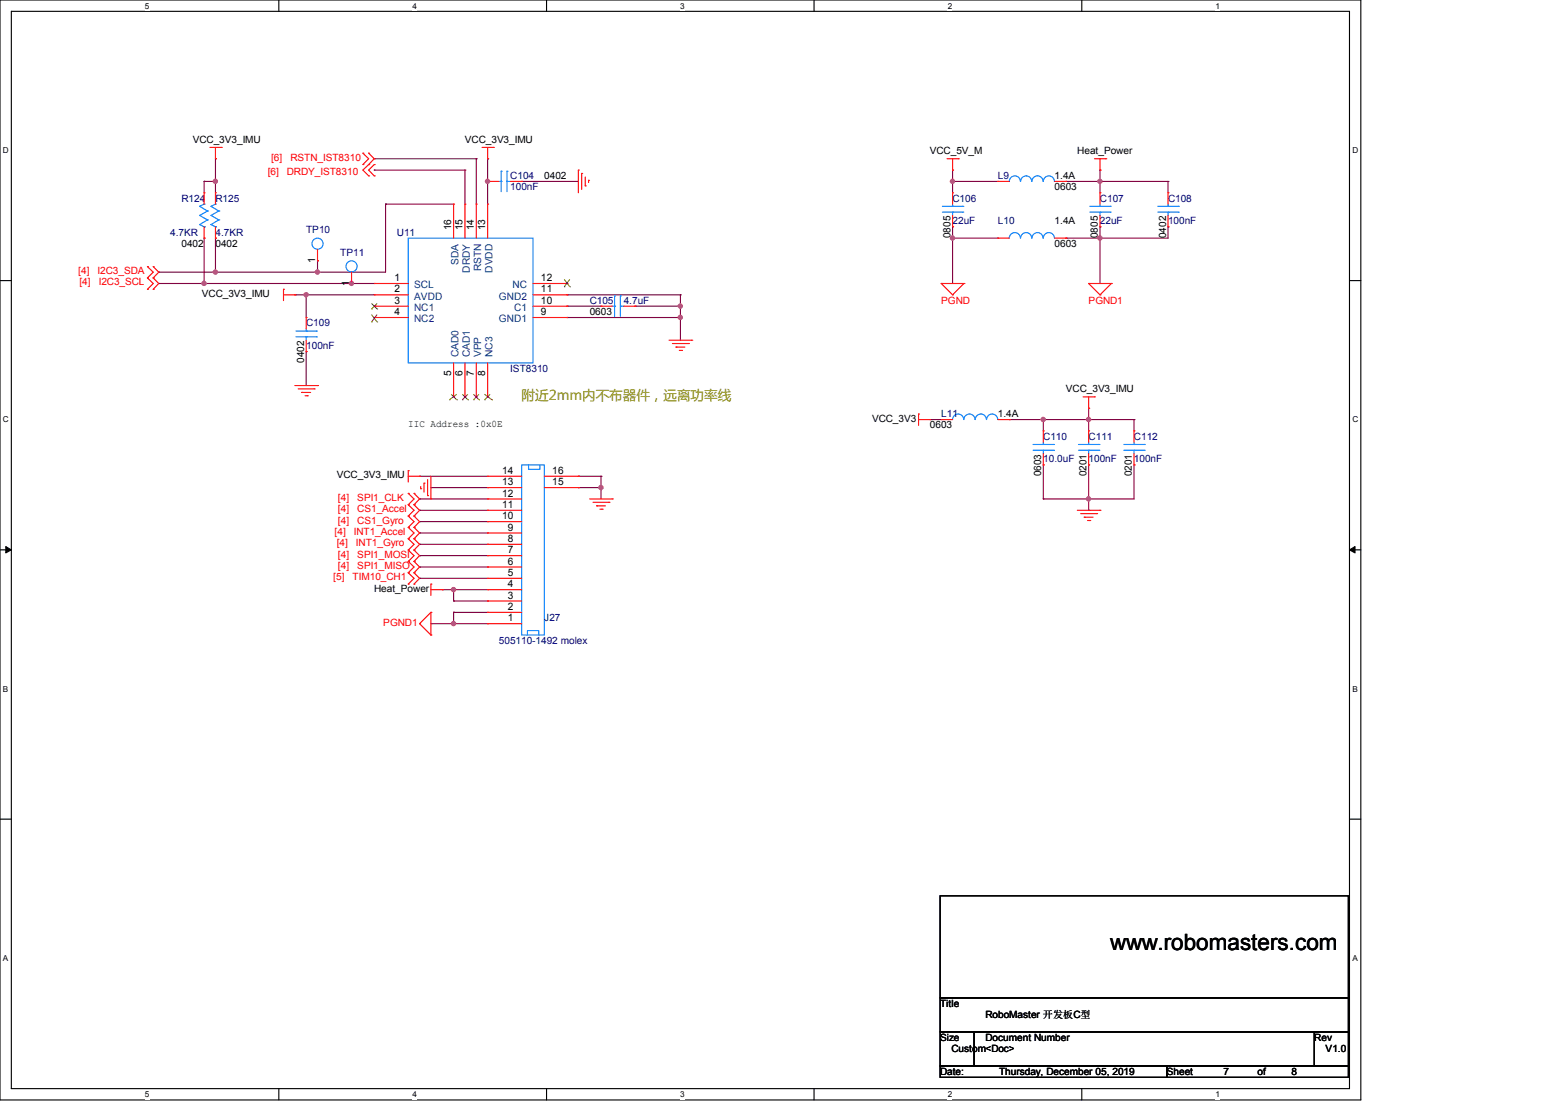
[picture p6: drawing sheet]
<svg xmlns="http://www.w3.org/2000/svg" width="297mm" height="210mm" viewBox="0 0 297 210" stroke-linecap="round" stroke-linejoin="round" font-family="sans-serif">
<path d="M0 0h259.1v209.4h-259.1zM2.2 2.2h254.7v205.1h-254.7z" fill="none" stroke="#000" stroke-width=".21"/>
<g fill="#fff">
<path d="M27.6 .3h.8v1.7h-.8z"/>
<path d="M27.6 207.5h.8v1.8h-.8z"/>
</g>
<path d="M53.1 0v2.2M53.1 207.3v2.1" fill="none" stroke="#000" stroke-width=".21"/>
<g fill="#fff">
<path d="M78.5 .3h.9v1.7h-.9z"/>
<path d="M78.5 207.5h.9v1.8h-.9z"/>
</g>
<path d="M104.1 0v2.2M104.1 207.3v2.1" fill="none" stroke="#000" stroke-width=".21"/>
<g fill="#fff">
<path d="M129.5 .3h.8v1.7h-.8z"/>
<path d="M129.5 207.5h.8v1.8h-.8z"/>
</g>
<path d="M155 0v2.2M155 207.3v2.1" fill="none" stroke="#000" stroke-width=".21"/>
<g fill="#fff">
<path d="M180.4 .3h.9v1.7h-.9z"/>
<path d="M180.4 207.5h.9v1.8h-.9z"/>
</g>
<path d="M206 0v2.2M206 207.3v2.1" fill="none" stroke="#000" stroke-width=".21"/>
<g fill="#fff">
<path d="M231.4 .3h.8v1.7h-.8z"/>
<path d="M231.4 207.5h.8v1.8h-.8z"/>
<path d="M.6 27.8h1.1v1.7h-1.1z"/>
<path d="M257.5 27.8h1.1v1.7h-1.1z"/>
<path d="M.6 79h1.1v1.8h-1.1z"/>
<path d="M257.5 79h1.1v1.8h-1.1z"/>
</g>
<path d="M0 53.4h2.2M256.9 53.4h2.2" fill="none" stroke="#000" stroke-width=".21"/>
<g fill="#fff">
<path d="M.6 130.3h1v1.7h-1z"/>
<path d="M257.5 130.3h1v1.7h-1z"/>
</g>
<path d="M0 104.7h2.2M256.9 104.7h2.2" fill="none" stroke="#000" stroke-width=".21"/>
<path d="M1.1 104.1l1.1 .6-1.1 .6zM256.9 104.7l1.1-.6v1.2z" fill="#000" stroke="#000" stroke-width=".19"/>
<g fill="#fff">
<path d="M.6 181.6h.9v1.7h-.9z"/>
<path d="M257.5 181.6h.9v1.7h-.9z"/>
</g>
<path d="M0 156h2.2M256.9 156h2.2M179 170.6h77.7v19.4h-77.7zM179 190h77.7v6.5h-77.7zM179 196.5h6.5v6.4h-6.5zM185.5 196.5h64.7v6.4h-64.7zM250.2 196.5h6.5v6.4h-6.5zM179 202.9h43.2v2.2h-43.2zM222.2 202.9h34.5v2.2h-34.5z" fill="none" stroke="#000" stroke-width=".21"/>
<g fill="none" stroke="#800040" stroke-width=".21">
<path d="M38.9 34.5h.1M38.9 34.5h2.1M38.9 34.5v2.2M41 30.2h.1M41 34.5h.1M41 30.2v6.5M71.2 30.2h.1M71.2 32.4h.1M71.2 30.2h19.5M71.2 32.4h17.3M73.4 38.9h.1M73.4 38.9v12.9h-43.2"/>
<path d="M73.4 38.9h13M88.5 32.4h.1M88.5 32.4v6.5M90.7 30.2h.1M90.7 30.2v8.7M92.8 34.5h.1M92.8 30.2h.1M92.8 30.2v8.7M99.3 34.5h.1M99.3 34.5h10.8M181.4 34.5h.1M181.4 32.4h.1"/>
<path d="M181.4 34.5h8.6M181.4 32.4v4.3M202.9 34.5h.1M202.9 34.5h19.5M209.4 32.4h.1M209.4 34.5h.1M209.4 32.4v4.3M222.4 34.5h.1M222.4 34.5v2.2M30.2 51.8h.1M30.2 54h.1M30.2 54h41"/>
<path d="M38.9 45.3h.1M38.9 54h.1M38.9 45.3v8.7M41 45.3h.1M41 51.8h.1M41 45.3v6.5M56.1 56.1h.1M56.1 56.1h15.1M58.3 56.1h.1M58.3 56.1v4.4M60.5 51.8h.1M60.5 49.7h.1"/>
<path d="M60.5 49.7v2.1M66.9 54h.1M107.9 56.1h.1M107.9 58.3h.1M107.9 56.1h21.6M107.9 58.3h6.5M120.9 58.3h.1M120.9 58.3h8.6M129.5 56.1h.1M129.5 58.3h.1M129.5 56.1v8.7M181.4 43.2h.1"/>
<path d="M181.4 45.3h.1M181.4 43.2v10.8M181.4 45.3h8.6M202.9 45.3h.1M209.4 45.3h.1M209.4 43.2h.1M209.4 43.2v10.8M222.4 43.2h.1M222.4 43.2v2.1h-19.5M58.3 66.9h.1M58.3 66.9v6.5M107.9 60.5h.1"/>
<path d="M107.9 60.5h21.6M129.5 60.5h.1M177 79.9h.1M177 79.9h2.2M192.2 79.9h.1M192.2 79.9h23.7M198.6 79.9h.1M198.6 79.9v2.1M207.3 77.7h.1M207.3 79.9h.1M207.3 77.7v4.3M215.9 79.9h.1"/>
<path d="M215.9 79.9v2.1M79.9 90.7h.1M79.9 95h.1M79.9 97.2h.1M79.9 99.3h.1M79.9 95h12.9M79.9 90.7h12.9M79.9 97.2h12.9M79.9 99.3h12.9M82 92.8h.1M82 92.8h10.8M110.1 90.7h.1"/>
<path d="M110.1 92.8h.1M110.1 90.7h4.3M110.1 92.8h4.3M114.4 90.7h.1M114.4 92.8h.1M114.4 90.7v4.3M198.6 88.5h.1M198.6 95h.1M198.6 88.5v6.5M207.3 88.5h.1M207.3 95h.1M207.3 97.2h.1"/>
<path d="M207.3 88.5v8.7M215.9 88.5h.1M215.9 88.5v6.5h-17.3M79.9 110.1h.1M79.9 101.5h.1M79.9 103.6h.1M79.9 105.8h.1M79.9 107.9h.1M79.9 110.1h12.9M79.9 101.5h12.9M79.9 103.6h12.9M79.9 105.8h12.9"/>
<path d="M79.9 107.9h12.9M82 118.7h.1M82 118.7h10.8M84.2 112.3h.1M84.2 112.3h8.6M86.4 114.4h.1M86.4 112.3h.1M86.4 116.6h.1M86.4 118.7h.1M86.4 114.4h6.4M86.4 112.3v2.1M86.4 116.6v2.1"/>
<path d="M86.4 116.6h6.4"/>
</g>
<g fill="#f0f" stroke="#f0f" stroke-width=".21">
<circle cx="92.8" cy="34.5" r=".4"/>
<circle cx="58.3" cy="56.1" r=".4"/>
<circle cx="129.5" cy="60.4" r=".4"/>
<circle cx="129.5" cy="58.3" r=".4"/>
<circle cx="41" cy="51.8" r=".4"/>
<circle cx="60.4" cy="51.8" r=".4"/>
<circle cx="41" cy="34.5" r=".4"/>
<circle cx="66.9" cy="54" r=".4"/>
<circle cx="38.8" cy="54" r=".4"/>
<circle cx="198.6" cy="79.9" r=".4"/>
<circle cx="207.2" cy="79.9" r=".4"/>
<circle cx="209.4" cy="45.3" r=".4"/>
<circle cx="181.3" cy="34.5" r=".4"/>
<circle cx="181.3" cy="45.3" r=".4"/>
<circle cx="209.4" cy="34.5" r=".4"/>
<circle cx="86.3" cy="112.2" r=".4"/>
<circle cx="86.3" cy="118.7" r=".4"/>
<circle cx="114.4" cy="92.8" r=".4"/>
<circle cx="207.2" cy="95" r=".4"/>
</g>
<g fill="none" stroke="#f00" stroke-width=".21">
<path d="M38.9 36.7h.1M38.9 36.7v2.2M40 28.1h2.1M41 30.2h.1M41 36.7h.1M41 28.1v2.1M41 36.7v2.2M42.1 28.1h.1M69.1 29.2h.1M69.1 31.3h.1M69.1 29.2l1.1 1-1.1 1.1M70.2 31.3h.1"/>
<path d="M70.2 33.5h.1M70.2 29.2h.1M70.2 31.3l-1.1 1.1 1.1 1.1M70.2 29.2l1 1-1 1.1M71.2 31.3h.1M71.2 33.5h.1M71.2 31.3l-1 1.1 1 1.1M86.4 38.9h.1M86.4 38.9v6.4M88.5 38.9h.1M88.5 38.9v6.4M90.7 38.9h.1"/>
<path d="M90.7 38.9v6.4M91.8 28.1h2.1M92.8 30.2h.1M92.8 34.5h.1M92.8 38.9h.1M92.8 28.1v2.1M92.8 38.9v6.4M92.8 34.5h2.2M93.9 28.1h.1M97.2 34.5h2.1M99.3 34.5h.1M110.1 32.4h.1"/>
<path d="M110.1 32.4v4.3M110.7 33h.1M110.7 33v3.1M111.4 35.4h.1M111.4 33.7v1.7M112.1 34.3h.1M112.1 34.3v.5M180.3 30.2h2.2M181.4 32.4h.1M181.4 36.7h.1M181.4 30.2v2.2M181.4 36.7v2.2"/>
<path d="M182.5 30.2h.1M190 34.5h.1M190 34.5h2.2M200.8 34.5h2.1M202.9 34.5h.1M208.4 30.2h2.1M209.4 32.4h.1M209.4 36.7h.1M209.4 30.2v2.2M209.4 36.7v2.2M210.5 30.2h.1M222.4 36.7h.1"/>
<path d="M222.4 36.7v2.2M28.1 50.8h.1M28.1 52.9h.1M28.1 55.1h.1M28.1 50.8l1.1 1-1.1 1.1M28.1 52.9l1.1 1.1-1.1 1.1M29.2 52.9h.1M29.2 50.8h.1M29.2 55.1h.1M29.2 50.8l1 1-1 1.1M29.2 52.9l1 1.1-1 1.1M38.9 45.3h.1"/>
<path d="M38.9 43.2v2.1M41 45.3h.1M41 43.2v2.1M54 55.1h.1M54 56.1h2.1M54 55.1v2.1M56.1 56.1h.1M60.5 49.7h.1M60.5 47.5v2.2M66.9 54h.1M66.9 51.8v2.2M71.2 54h.1"/>
<path d="M71.2 56.1h.1M71.2 58.3h.1M71.2 56.1h6.5M71.2 54h6.5M71.2 58.3h6.5M101.5 56.1h6.4M101.5 54h6.4M101.5 58.3h6.4M107.9 58.3h.1M107.9 56.1h.1M107.9 54h.1M114.4 58.3h.1"/>
<path d="M114.4 58.3h2.2M118.7 58.3h2.2M120.9 58.3h.1M179.2 54h.1M179.2 54h4.3M179.2 54l2.2 2.1M181.4 56.1h.1M181.4 43.2h.1M181.4 41v2.2M183.5 54h.1M183.5 54l-2.1 2.1M190 45.3h.1"/>
<path d="M190 45.3h2.2M200.8 45.3h2.1M202.9 45.3h.1M207.3 54h.1M207.3 54h4.3M207.3 54l2.1 2.1M209.4 56.1h.1M209.4 43.2h.1M209.4 41v2.2M211.6 54h.1M211.6 54l-2.2 2.1M222.4 43.2h.1"/>
<path d="M222.4 41v2.2M56.1 73.4h4.4M56.8 74h3M57.4 74.7h.1M57.4 74.7h1.7M58.1 75.4h.4M58.3 60.5h.1M58.3 66.9h.1M58.3 60.5v2.1M58.3 64.8v2.1M58.5 75.4h.1M59.8 74h.1"/>
<path d="M60.5 73.4h.1M71.2 60.5h.1M71.2 60.5h6.5M86.4 75.6h.1M86.4 69.1v6.5M88.5 75.6h.1M88.5 69.1v6.5M90.7 75.6h.1M90.7 69.1v6.5M92.8 75.6h.1M92.8 69.1v6.5M101.5 60.5h6.4"/>
<path d="M107.9 60.5h.1M127.4 64.8h4.3M128 65.4h3.1M128.7 66.1h.1M128.7 66.1h1.7M129.3 66.7h.5M129.8 66.7h.1M131.1 65.4h.1M131.7 64.8h.1M174.9 78.8h.1M174.9 79.9h2.1M174.9 78.8v2.2"/>
<path d="M177 79.9h.1M179.2 79.9h.1M179.2 79.9h2.2M190 79.9h2.2M192.2 79.9h.1M206.2 75.6h2.2M207.3 77.7h.1M207.3 75.6v2.1M208.4 75.6h.1M77.7 89.6h.1M77.7 93.9h.1M77.7 96.1h.1"/>
<path d="M77.7 98.3h.1M77.7 90.7h2.2M77.7 89.6v2.2M77.7 93.9l1.1 1.1-1.1 1.1M77.7 98.3l1.1 1-1.1 1.1M77.7 96.1l1.1 1.1-1.1 1.1M78.8 96.1h.1M78.8 93.9h.1M78.8 98.3h.1M78.8 93.9l1.1 1.1-1.1 1.1M78.8 98.3l1.1 1-1.1 1.1M78.8 96.1l1.1 1.1-1.1 1.1"/>
<path d="M79.9 90.7h.1M80.1 93h.1M80.1 92.6v.4M80.7 92h.1M80.7 92v1.7M81.4 94.4h.1M81.4 91.3v3.1M82 95h.1M82 90.7v4.3M92.8 99.3h.1M92.8 97.2h.1M92.8 95h.1"/>
<path d="M92.8 92.8h.1M92.8 90.7h.1M92.8 97.2h6.5M92.8 90.7h6.5M92.8 95h6.5M92.8 99.3h6.5M92.8 92.8h6.5M103.6 90.7h6.5M103.6 92.8h6.5M110.1 92.8h.1M110.1 90.7h.1M112.3 95h4.3"/>
<path d="M112.9 95.6h3.1M113.6 96.3h.1M113.6 96.3h1.7M114.2 96.9h.4M114.6 96.9h.1M116 95.6h.1M116.6 95h.1M198.6 82h.1M198.6 88.5h.1M198.6 82v2.2M198.6 86.4v2.1M205.1 97.2h4.3"/>
<path d="M205.7 97.8h3.1M206.4 98.5h.1M206.4 98.5h1.7M207.1 99.1h.4M207.3 82h.1M207.3 88.5h.1M207.3 82v2.2M207.3 86.4v2.1M207.5 99.1h.1M208.8 97.8h.1M209.4 97.2h.1M215.9 82h.1"/>
<path d="M215.9 88.5h.1M215.9 82v2.2M215.9 86.4v2.1M77.7 100.4h.1M77.7 102.6h.1M77.7 104.7h.1M77.7 106.9h.1M77.7 109.1h.1M77.7 111.2h.1M77.7 100.4l1.1 1.1-1.1 1.1M77.7 102.6l1.1 1-1.1 1.1M77.7 104.7l1.1 1.1-1.1 1.1"/>
<path d="M77.7 106.9l1.1 1-1.1 1.2M77.7 109.1l1.1 1-1.1 1.1M78.8 100.4h.1M78.8 102.6h.1M78.8 104.7h.1M78.8 106.9h.1M78.8 109.1h.1M78.8 111.2h.1M78.8 100.4l1.1 1.1-1.1 1.1M78.8 102.6l1.1 1-1.1 1.1M78.8 104.7l1.1 1.1-1.1 1.1M78.8 106.9l1.1 1-1.1 1.2"/>
<path d="M78.8 109.1l1.1 1-1.1 1.1M79.9 118.7h.1M79.9 118.7l2.1 2.2M82 111.2h.1M82 116.6h.1M82 111.2v2.2M82 116.6v4.3M82 112.3h2.2M82 116.6l-2.1 2.1M84.2 112.3h.1M92.8 118.7h.1M92.8 116.6h.1"/>
<path d="M92.8 114.4h.1M92.8 112.3h.1M92.8 110.1h.1M92.8 107.9h.1M92.8 105.8h.1M92.8 103.6h.1M92.8 101.5h.1M92.8 112.3h6.5M92.8 118.7h6.5M92.8 116.6h6.5M92.8 114.4h6.5M92.8 110.1h6.5"/>
<path d="M92.8 107.9h6.5M92.8 105.8h6.5M92.8 103.6h6.5M92.8 101.5h6.5M82 120.9h.1"/>
</g>
<g fill="none" stroke="#0080ff" stroke-width=".21">
<path d="M38 39.3h.1M38 39.3l1.5 .9M38.9 38.9h.1M38.9 38.9l-.9 .4M40.2 39.3h.1M40.2 39.3l1.5 .9M41 38.9h.1M41 38.9l-.8 .4M95 34.5h.4M95.4 34.5h.1M95.4 32.6h.1M95.4 32.6v3.9"/>
<path d="M96.5 32.6h.1M96.5 34.5h.1M96.5 34.5h.7M96.5 32.6v3.9M179.4 39.3h3.9M181.4 39.3h.1M181.4 38.9v.4M183.3 39.3h.1M192.2 34.5a1.06 1.06 0 0 1 1-1 1.06 1.06 0 0 1 1.1 1 1.08 1.08 0 0 1 1-1 1.08 1.08 0 0 1 1.1 1M196.5 34.5a1.06 1.06 0 0 1 1-1 1.06 1.06 0 0 1 1.1 1M198.6 34.5a1.06 1.06 0 0 1 1.1-1 1.06 1.06 0 0 1 1 1M207.5 39.3h3.9"/>
<path d="M209.4 39.3h.1M209.4 38.9v.4M211.4 39.3h.1M220.4 39.3h3.9M222.4 39.3h.1M222.4 38.9v.4M224.3 39.3h.1M38 42.8h.1M38 41h.1M38 42.8l.9 .4M38 41l1.5 .9M38.9 43.2h.1"/>
<path d="M39.5 41.9h.1M39.5 40.2h.1M39.5 41.9l-1.5 .9M39.5 40.2l-1.5 .8M40.2 42.8h.1M40.2 41h.1M40.2 42.8l.8 .4M40.2 41l1.5 .9M41 43.2h.1M41.7 41.9h.1M41.7 40.2h.1M41.7 41.9l-1.5 .9"/>
<path d="M41.7 40.2l-1.5 .8M77.7 45.3h23.8v23.8h-23.8zM116.6 58.3h.4M117 58.3h.1M117 56.3h.1M117 56.3v3.9M118.1 56.3h.1M118.1 58.3h.1M118.1 58.3h.6M118.1 56.3v3.9M179.4 40.4h3.9M181.4 40.4h.1"/>
<path d="M181.4 40.4v.6M183.3 40.4h.1M192.2 45.3a1.06 1.06 0 0 1 1-1 1.06 1.06 0 0 1 1.1 1 1.08 1.08 0 0 1 1-1 1.08 1.08 0 0 1 1.1 1M196.5 45.3a1.06 1.06 0 0 1 1-1 1.06 1.06 0 0 1 1.1 1M198.6 45.3a1.06 1.06 0 0 1 1.1-1 1.06 1.06 0 0 1 1 1M207.5 40.4h3.9M209.4 40.4h.1M209.4 40.4v.6M211.4 40.4h.1M220.4 40.4h3.9M222.4 40.4h.1M222.4 40.4v.6"/>
<path d="M224.3 40.4h.1M56.3 64.1h3.9M56.3 63h3.9M58.3 63h.1M58.3 64.1h.1M58.3 62.6v.4M58.3 64.1v.7M60.2 64.1h.1M60.2 63h.1M181.4 79.9a1.06 1.06 0 0 1 1-1.1 1.06 1.06 0 0 1 1.1 1.1M183.5 79.9a1.06 1.06 0 0 1 1.1-1.1 1.06 1.06 0 0 1 1 1.1M185.7 79.9a1.06 1.06 0 0 1 1-1.1 1.06 1.06 0 0 1 1.1 1.1"/>
<path d="M187.8 79.9a1.06 1.06 0 0 1 1.1-1.1 1.06 1.06 0 0 1 1 1.1M99.3 88.5h4.3v32.4h-4.3zM100.6 88.5v.9h2.2v-.9M196.7 85.7h3.9M196.7 84.6h3.9M198.6 84.6h.1M198.6 85.7h.1M198.6 84.2v.4M198.6 85.7v.7M200.6 85.7h.1M200.6 84.6h.1M205.3 85.7h3.9"/>
<path d="M205.3 84.6h3.9M207.3 84.6h.1M207.3 85.7h.1M207.3 84.2v.4M207.3 85.7v.7M209.2 85.7h.1M209.2 84.6h.1M214 85.7h3.8M214 84.6h3.8M215.9 84.6h.1M215.9 85.7h.1M215.9 84.2v.4"/>
<path d="M215.9 85.7v.7M217.8 85.7h.1M217.8 84.6h.1M100.4 120.9v-.8h2.2v.8"/>
<circle cx="60.5" cy="46.4" r="1.06"/>
<circle cx="66.9" cy="50.7" r="1.06"/>
</g>
<g fill="none" stroke="#804000" stroke-width=".19">
<path d="M70.7 58.8h.1M70.7 57.8l1.1 1M70.7 59.9l1.1 1.4M71.8 58.8h.1M71.8 57.8l-1.1 1M71.8 59.9l-1.1 1.4M107.4 54.6h.1M107.4 53.2l1.1 1.4M108.5 54.6h.1M108.5 53.2l-1.1 1.4M70.7 61.3h.1M71.8 61.3h.1"/>
<path d="M85.5 76.1h.1M85.9 75.1l1.1 1M87 76.1h.1M87 75.1l-1.5 1M88 76.1h.1M88 75.1l1.1 1M89.1 76.1h.1M89.1 75.1l-1.1 1M90.1 76.1h.1M90.1 75.1l1.1 1M91.2 76.1h.1M91.2 75.1l-1.1 1"/>
<path d="M92.3 76.1h.1M92.3 75.1l1.4 1M93.3 75.1l-1 1M93.7 76.1h.1"/>
</g>
<text font-size="4.3" x="211.4" y="180.9">www.robomasters.com</text>
<text font-size="2.6" fill="#808000" x="99.3" y="76.1">附近2mm内不布器件，远离功率线</text>
<g font-size="1.9">
<text x="36.7" y="27.2">VCC_3V3_IMU</text>
<text x="88.5" y="27.2">VCC_3V3_IMU</text>
<text x="177" y="29.3">VCC_5V_M</text>
<text x="205.1" y="29.3">Heat_Power</text>
<text x="103.6" y="34.1">0402</text>
<text x="200.8" y="34.1">1.4A</text>
<text x="200.8" y="36.2">0603</text>
<text x="34.5" y="47">0402</text>
<text x="41" y="47">0402</text>
<text x="85.9" y="43.8" transform="rotate(-90 85.9 43.8)">16</text>
<text x="88.1" y="43.8" transform="rotate(-90 88.1 43.8)">15</text>
<text x="90.2" y="43.8" transform="rotate(-90 90.2 43.8)">14</text>
<text x="92.4" y="43.8" transform="rotate(-90 92.4 43.8)">13</text>
<text x="181" y="45.3" transform="rotate(-90 181 45.3)">0805</text>
<text x="200.8" y="47">0603</text>
<text x="200.8" y="42.7">1.4A</text>
<text x="209" y="45.3" transform="rotate(-90 209 45.3)">0805</text>
<text x="222" y="45.3" transform="rotate(-90 222 45.3)">0402</text>
<text x="60" y="50.1" transform="rotate(-90 60 50.1)">1</text>
<text x="75.1" y="53.5">1</text>
<text x="103" y="53.5">12</text>
<text x="38.4" y="56.5">VCC_3V3_IMU</text>
<text x="66.5" y="54.4" transform="rotate(-90 66.5 54.4)">1</text>
<text x="75.1" y="55.7">2</text>
<text x="75.1" y="57.8">3</text>
<text x="75.1" y="60">4</text>
<text x="103" y="60">9</text>
<text x="103" y="57.8">10</text>
<text x="103" y="55.7">11</text>
<text x="112.3" y="60">0603</text>
<text x="57.9" y="69.1" transform="rotate(-90 57.9 69.1)">0402</text>
<text x="85.9" y="71.7" transform="rotate(-90 85.9 71.7)">5</text>
<text x="88.1" y="71.7" transform="rotate(-90 88.1 71.7)">6</text>
<text x="90.2" y="71.7" transform="rotate(-90 90.2 71.7)">7</text>
<text x="92.4" y="71.7" transform="rotate(-90 92.4 71.7)">8</text>
<text x="202.9" y="74.7">VCC_3V3_IMU</text>
<text x="77.7" y="81.4">IIC Address :0x0E</text>
<text x="166" y="80.3">VCC_3V3</text>
<text x="177" y="81.6">0603</text>
<text x="190" y="79.4">1.4A</text>
<text x="64.1" y="91.1">VCC_3V3_IMU</text>
<text x="95.6" y="94.5">12</text>
<text x="95.6" y="92.4">13</text>
<text x="95.6" y="90.2">14</text>
<text x="105.2" y="92.4">15</text>
<text x="105.2" y="90.2">16</text>
<text x="198.2" y="90.7" transform="rotate(-90 198.2 90.7)">0603</text>
<text x="206.9" y="90.7" transform="rotate(-90 206.9 90.7)">0201</text>
<text x="215.5" y="90.7" transform="rotate(-90 215.5 90.7)">0201</text>
<text x="95.6" y="98.8">10</text>
<text x="95.6" y="96.7">11</text>
<text x="96.7" y="101">9</text>
<text x="96.7" y="107.5">6</text>
<text x="96.7" y="105.3">7</text>
<text x="96.7" y="103.2">8</text>
<text x="71.2" y="112.6">Heat_Power</text>
<text x="96.7" y="114">3</text>
<text x="96.7" y="111.8">4</text>
<text x="96.7" y="109.6">5</text>
<text x="96.7" y="118.3">1</text>
<text x="96.7" y="116.1">2</text>
<text x="179" y="191.7">Title</text>
<text x="187.6" y="193.8">RoboMaster 开发板C型</text>
<text x="179" y="198.2">Size</text>
<text x="181.1" y="200.3">Custom&lt;Doc&gt;</text>
<text x="187.6" y="198.2">Document Number</text>
<text x="250.2" y="198.2">Rev</text>
<text x="252.4" y="200.3">V1.0</text>
<text x="179" y="204.6">Date:</text>
<text x="190.2" y="204.6">Thursday, December 05, 2019</text>
<text x="222.2" y="204.6">Sheet</text>
<text x="233" y="204.6">7</text>
<text x="239.4" y="204.6">of</text>
<text x="245.9" y="204.6">8</text>
</g>
<g font-size="1.9" fill="#f00">
<text x="51" y="33.2">[6]</text>
<text x="51.6" y="30.6">[6]</text>
<text x="54.6" y="33.2">DRDY_IST8310</text>
<text x="55.3" y="30.6">RSTN_IST8310</text>
<text x="14.9" y="52.2">[4]</text>
<text x="18.6" y="52.2">I2C3_SDA</text>
<text x="15.1" y="54.4">[4]</text>
<text x="18.8" y="54.4">I2C3_SCL</text>
<text x="179.2" y="57.8">PGND</text>
<text x="207.3" y="57.8">PGND1</text>
<text x="64.3" y="95.4">[4]</text>
<text x="68" y="95.4">SPI1_CLK</text>
<text x="63.7" y="101.9">[4]</text>
<text x="64.3" y="99.7">[4]</text>
<text x="64.3" y="97.5">[4]</text>
<text x="67.4" y="101.9">INT1_Accel</text>
<text x="68" y="99.7">CS1_Gyro</text>
<text x="68" y="97.5">CS1_Accel</text>
<text x="64.1" y="104">[4]</text>
<text x="64.3" y="106.2">[4]</text>
<text x="67.8" y="104">INT1_Gyro</text>
<text x="68" y="106.2">SPI1_MOSI</text>
<text x="63.5" y="110.5">[5]</text>
<text x="64.3" y="108.3">[4]</text>
<text x="67.1" y="110.5">TIM10_CH1</text>
<text x="68" y="108.3">SPI1_MISO</text>
<text x="73" y="119.1">PGND1</text>
</g>
<g font-size="1.9" fill="#000080">
<text x="97.2" y="34.1">C104</text>
<text x="190" y="34.1">L9</text>
<text x="34.5" y="38.4">R124</text>
<text x="41" y="38.4">R125</text>
<text x="97.2" y="36.2">100nF</text>
<text x="181.3" y="38.4">C106</text>
<text x="209.4" y="38.4">C107</text>
<text x="222.4" y="38.4">C108</text>
<text x="32.4" y="44.9">4.7KR</text>
<text x="41" y="44.9">4.7KR</text>
<text x="58.3" y="44.4">TP10</text>
<text x="75.6" y="44.9">U11</text>
<text x="181.3" y="42.7">22uF</text>
<text x="190" y="42.7">L10</text>
<text x="209.4" y="42.7">22uF</text>
<text x="222.4" y="42.7">100nF</text>
<text x="64.8" y="48.8">TP11</text>
<text x="112.3" y="57.8">C105</text>
<text x="118.7" y="57.8">4.7uF</text>
<text x="58.3" y="62.1">C109</text>
<text x="58.3" y="66.5">100nF</text>
<text x="97.2" y="70.8">IST8310</text>
<text x="179.2" y="79.4">L11</text>
<text x="198.6" y="83.7">C110</text>
<text x="207.3" y="83.7">C111</text>
<text x="215.9" y="83.7">C112</text>
<text x="198.6" y="88.1">10.0uF</text>
<text x="207.3" y="88.1">100nF</text>
<text x="215.9" y="88.1">100nF</text>
<text x="103.6" y="118.3">J27</text>
<text x="95" y="122.6">505110-1492 molex</text>
</g>
<g font-size="1.9" fill="#004080">
<text x="87.3" y="50.4" transform="rotate(-90 87.3 50.4)">SDA</text>
<text x="89.4" y="51.9" transform="rotate(-90 89.4 51.9)">DRDY</text>
<text x="91.6" y="51.7" transform="rotate(-90 91.6 51.7)">RSTN</text>
<text x="93.8" y="51.9" transform="rotate(-90 93.8 51.9)">DVDD</text>
<text x="78.8" y="54.9">SCL</text>
<text x="78.8" y="57">AVDD</text>
<text x="78.8" y="59.2">NC1</text>
<text x="95" y="57">GND2</text>
<text x="97.6" y="54.9">NC</text>
<text x="97.9" y="59.2">C1</text>
<text x="78.8" y="61.3">NC2</text>
<text x="95" y="61.3">GND1</text>
<text x="87.3" y="68" transform="rotate(-90 87.3 68)">CAD0</text>
<text x="89.4" y="68" transform="rotate(-90 89.4 68)">CAD1</text>
<text x="91.6" y="68" transform="rotate(-90 91.6 68)">VPP</text>
<text x="93.8" y="68" transform="rotate(-90 93.8 68)">NC3</text>
</g>
<g font-size="1.6">
<text x="27.6" y="1.6">5</text>
<text x="78.5" y="1.6">4</text>
<text x="129.5" y="1.6">3</text>
<text x="180.4" y="1.6">2</text>
<text x="231.4" y="1.6">1</text>
<text x=".5" y="29.2">D</text>
<text x="257.5" y="29.2">D</text>
<text x=".5" y="80.4">C</text>
<text x="257.5" y="80.4">C</text>
<text x=".5" y="131.7">B</text>
<text x="257.5" y="131.7">B</text>
<text x=".5" y="183">A</text>
<text x="257.5" y="183">A</text>
<text x="27.6" y="208.9">5</text>
<text x="78.5" y="208.9">4</text>
<text x="129.5" y="208.9">3</text>
<text x="180.4" y="208.9">2</text>
<text x="231.4" y="208.9">1</text>
</g>
</svg>
